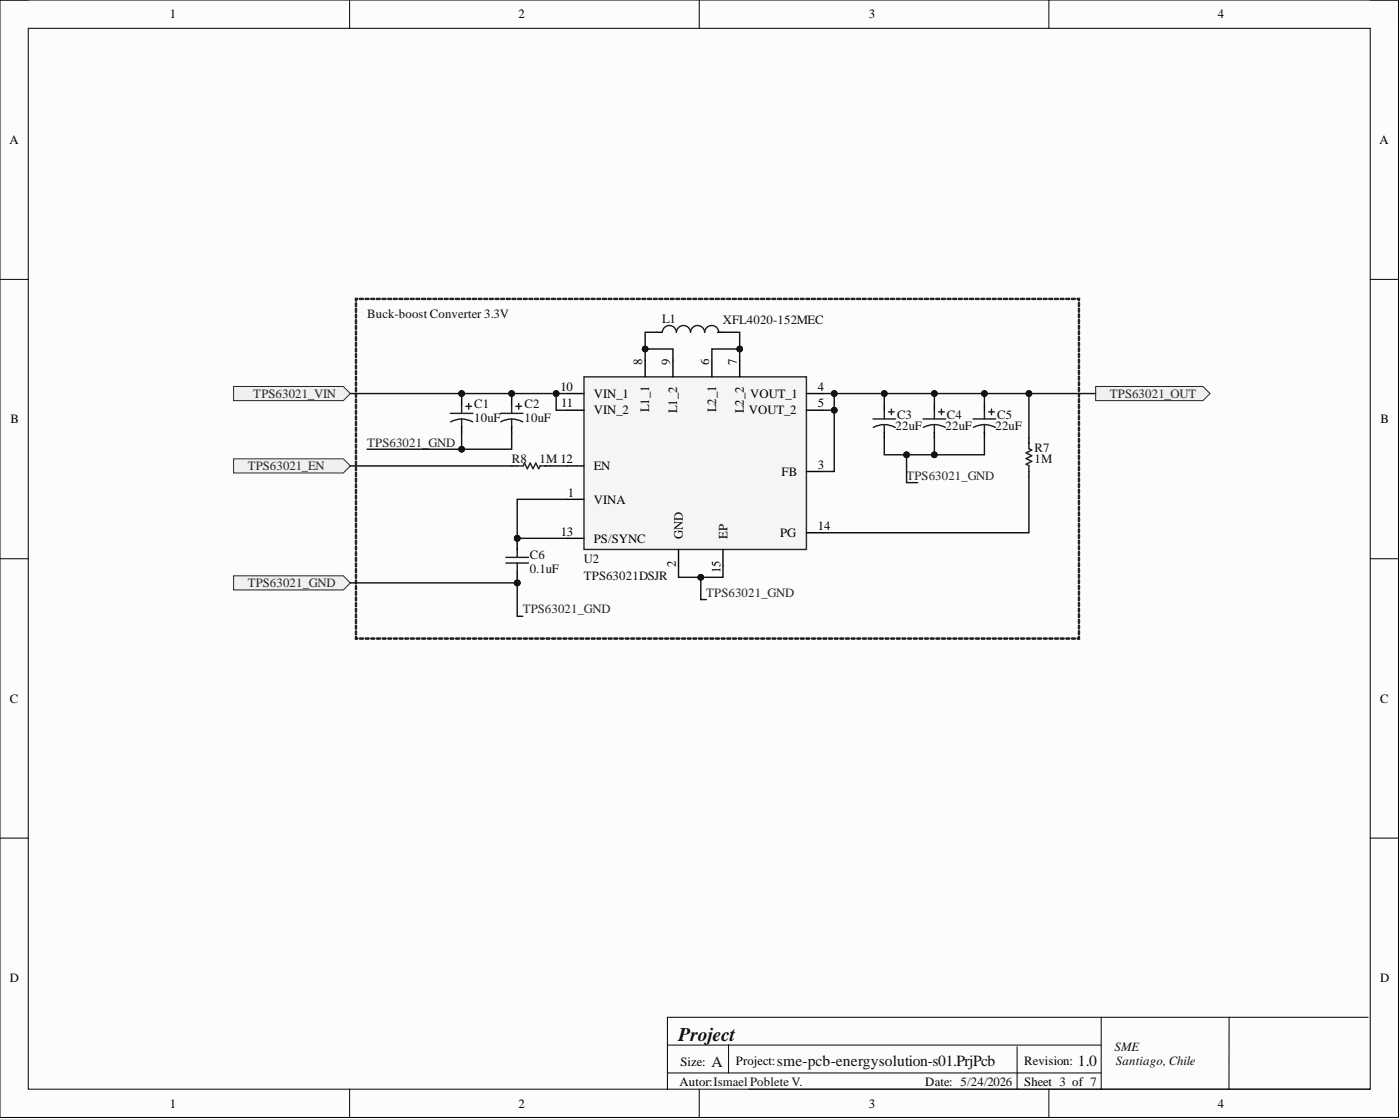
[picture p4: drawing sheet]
<svg xmlns="http://www.w3.org/2000/svg" width="251mm" height="201mm" viewBox="0 0 251 201" stroke-linecap="round" stroke-linejoin="round" font-family="sans-serif">
<path d="M0 0h250.9v200.5h-250.9z" fill-rule="evenodd" fill="#fcfcfc"/>
<path d="M0 0h250.9v200.5h-250.9z" fill="none" stroke="#000" stroke-width=".18"/>
<path d="M5.1 5.1h240.7v190.3h-240.7z" fill-rule="evenodd" fill="#fcfcfc"/>
<g fill="none" stroke="#000" stroke-width=".18">
<path d="M0 0h5.1M5.1 5.1h240.7v190.3h-240.7zM62.7 0v5.1M125.5 0v5.1M188.2 0v5.1M245.8 0h5.1v5.1M0 50.1h5.1M245.8 50.1h5.1M0 100.2h5.1M245.8 100.2h5.1M0 150.3h5.1M245.8 150.3h5.1"/>
<path d="M62.7 195.4v5.1M119.7 187.5h77.9M119.7 192.5h77.9M125.5 195.4v5.1M130.7 187.4v5.1M134.3 195.4h111.5M182.5 187.8v7.6M188.2 195.4v5.1M197.6 182.5v13M220.5 182.5v12.9M245.5 182.5h-125.8v13M250.9 195.4v5.1"/>
</g>
<path d="M104.8 67.6h39.9v31h-39.9z" fill-rule="evenodd" fill="#f5f5f5"/>
<path d="M104.8 67.6h39.9v31h-39.9z" fill="none" stroke="#262626" stroke-width=".25"/>
<g fill="none" stroke="#000" stroke-width=".25">
<path d="M101.8 70.6h3M101.8 73.6h3M115.7 64.6v3M120.7 64.6v3M127.7 64.6v3M132.7 64.6v3M144.7 70.6h3M144.7 73.6h3M101.8 89.6h3M101.8 96.6h3M101.8 83.6h3M121.7 98.6v3"/>
<path d="M129.7 98.6v3M144.7 84.6h3M144.7 95.6h3"/>
</g>
<path d="M41.9 69.3h19.7l1.3 1.3-1.3 1.3h-19.7z" fill-rule="evenodd" fill="#f0f0f0"/>
<path d="M41.9 69.3h19.7l1.3 1.3-1.3 1.3h-19.7z" fill="none" stroke="#262626" stroke-width=".18"/>
<path d="M196.6 69.3h19.2l1.3 1.3-1.3 1.3h-19.2z" fill-rule="evenodd" fill="#f0f0f0"/>
<path d="M196.6 69.3h19.2l1.3 1.3-1.3 1.3h-19.2z" fill="none" stroke="#262626" stroke-width=".18"/>
<path d="M41.9 82.3h19.7l1.3 1.3-1.3 1.2h-19.7z" fill-rule="evenodd" fill="#f0f0f0"/>
<path d="M41.9 82.3h19.7l1.3 1.3-1.3 1.2h-19.7z" fill="none" stroke="#262626" stroke-width=".18"/>
<path d="M41.9 103.3h19.7l1.3 1.3-1.3 1.2h-19.7z" fill-rule="evenodd" fill="#f0f0f0"/>
<path d="M41.9 103.3h19.7l1.3 1.3-1.3 1.2h-19.7z" fill="none" stroke="#262626" stroke-width=".18"/>
<path d="M63.8 114.2l.2 .1-.1 .4-.2-.2zM63.8 113.2l.2 .1v.5l-.1 .1-.2-.1zM63.8 112.2l.2 .1v.5l-.1 .1-.2-.1zM63.8 111.2h.2v.6l-.1 .1-.2-.1zM63.8 110.1l.2 .1v.5l-.1 .2-.2-.2zM63.8 109.1l.2 .1v.5l-.1 .2-.2-.2zM63.8 108.1l.2 .1v.5l-.1 .1-.2-.1zM63.8 107.1l.2 .1v.5l-.1 .1-.2-.1zM63.8 106.1l.2 .1v.5l-.1 .1-.2-.1zM63.8 105.1l.2 .1v.5l-.1 .1-.2-.1zM63.8 104.1h.2v.5l-.1 .2-.2-.2zM63.8 103l.2 .1v.5l-.1 .2-.2-.2zM63.8 102l.2 .1v.5l-.1 .1-.2-.1zM63.8 101l.2 .1v.5l-.1 .1-.2-.1zM63.8 100l.2 .1v.5l-.1 .1-.2-.1zM63.8 99l.2 .1v.5l-.1 .1-.2-.1zM63.8 98l.2 .1v.5l-.1 .1-.2-.1zM63.8 97h.2v.5l-.1 .2-.2-.2zM63.8 95.9l.2 .1v.5l-.1 .2-.2-.2zM63.8 94.9l.2 .1v.5l-.1 .1-.2-.1zM63.8 93.9l.2 .1v.5l-.1 .1-.2-.1zM63.8 92.9l.2 .1v.5l-.1 .1-.2-.1zM63.8 91.9l.2 .1v.5l-.1 .1-.2-.1zM63.8 90.9h.2v.6l-.1 .1-.2-.1zM63.8 89.8l.2 .1v.5l-.1 .2-.2-.2zM63.8 88.8l.2 .1v.5l-.1 .2-.2-.2zM63.8 87.8l.2 .1v.5l-.1 .1-.2-.1zM63.8 86.8l.2 .1v.5l-.1 .1-.2-.1zM63.8 85.8l.2 .1v.5l-.1 .1-.2-.1zM63.8 84.8l.2 .1v.5l-.1 .1-.2-.1zM63.8 83.8h.2v.6l-.1 .1-.2-.1zM63.8 82.7l.2 .1v.5l-.1 .2-.2-.2zM63.8 81.7l.2 .1v.5l-.1 .1-.2-.1zM63.8 80.7l.2 .1v.5l-.1 .1-.2-.1zM63.8 79.7l.2 .1v.5l-.1 .1-.2-.1zM63.8 78.7l.2 .1v.5l-.1 .1-.2-.1zM63.8 77.7l.2 .1v.5l-.1 .1-.2-.1zM63.8 76.7h.2v.5l-.1 .2-.2-.2zM63.8 75.6l.2 .1v.5l-.1 .2-.2-.2zM63.8 74.6l.2 .1v.5l-.1 .1-.2-.1zM63.8 73.6l.2 .1v.5l-.1 .1-.2-.1zM63.8 72.6l.2 .1v.5l-.1 .1-.2-.1zM63.8 71.6l.2 .1v.5l-.1 .1-.2-.1zM63.8 70.6h.2v.6l-.1 .1-.2-.1zM63.8 69.5l.2 .1v.5l-.1 .2-.2-.2zM63.8 68.5l.2 .1v.5l-.1 .2-.2-.2zM63.8 67.5l.2 .1v.5l-.1 .1-.2-.1zM63.8 66.5l.2 .1v.5l-.1 .1-.2-.1zM63.8 65.5l.2 .1v.5l-.1 .1-.2-.1zM63.8 64.5l.2 .1v.5l-.1 .1-.2-.1zM63.8 63.5h.2v.6l-.1 .1-.2-.1zM63.8 62.4l.2 .1v.5l-.1 .2-.2-.2zM63.8 61.4l.2 .1v.5l-.1 .1-.2-.1zM63.8 60.4l.2 .1v.5l-.1 .1-.2-.1zM63.8 59.4l.2 .1v.5l-.1 .1-.2-.1zM63.8 58.4l.2 .1v.5l-.1 .1-.2-.1zM63.8 57.4l.2 .1v.5l-.1 .1-.2-.1zM63.8 56.4h.2v.5l-.1 .2-.2-.2zM63.8 55.3l.2 .1v.5l-.1 .2-.2-.2zM63.8 54.3l.2 .1v.5l-.1 .1-.2-.1zM63.7 53.5l.5 .1-.3 .1 .1-.1-.1 .4-.2-.1zM64.5 53.5h.6l.1 .1-.1 .1h-.5zM65.5 53.5h.6l.1 .1-.1 .1h-.5zM66.5 53.5h.6l.1 .1-.1 .1h-.5zM67.5 53.5h.6l.2 .1-.2 .1h-.5zM68.5 53.5h.6l.2 .1-.2 .1h-.5zM69.6 53.5h.6l.1 .1-.1 .1h-.5zM70.6 53.5h.6l.1 .1-.1 .1h-.5zM71.6 53.5h.6l.1 .1-.1 .1h-.5zM72.6 53.5h.6l.1 .1-.1 .1h-.5zM73.6 53.5h.6l.1 .1-.1 .1h-.5zM74.6 53.5h.6l.2 .1-.2 .1h-.5zM75.6 53.5h.6l.2 .1-.2 .1h-.5zM76.7 53.5h.6l.1 .1-.1 .1h-.5zM77.7 53.5h.6l.1 .1-.1 .1h-.5zM78.7 53.5h.6l.1 .1-.1 .1h-.5zM79.7 53.5h.6l.1 .1-.1 .1h-.5zM80.7 53.5h.6l.1 .1-.1 .1h-.5zM81.7 53.5h.6l.2 .1-.2 .1h-.5zM82.7 53.5h.6l.2 .1-.2 .1h-.5zM83.8 53.5h.6l.1 .1-.1 .1h-.6zM84.8 53.5h.6l.1 .1-.1 .1h-.5zM85.8 53.5h.6l.1 .1-.1 .1h-.5zM86.8 53.5h.6l.1 .1-.1 .1h-.5zM87.8 53.5h.6l.1 .1-.1 .1h-.5zM88.8 53.5h.6l.1 .1-.1 .1h-.5zM89.8 53.5h.6l.2 .1-.2 .1h-.5zM90.9 53.5h.6l.1 .1-.1 .1h-.6zM91.9 53.5h.6l.1 .1-.1 .1h-.5zM92.9 53.5h.6l.1 .1-.1 .1h-.5zM93.9 53.5h.6l.1 .1-.1 .1h-.5zM94.9 53.5h.6l.1 .1-.1 .1h-.5zM95.9 53.5h.6l.1 .1-.1 .1h-.5zM96.9 53.5h.6l.2 .1-.2 .1h-.5zM97.9 53.5h.6l.2 .1-.2 .1h-.5zM99 53.5h.6l.1 .1-.1 .1h-.5zM100 53.5h.6l.1 .1-.1 .1h-.5zM101 53.5h.6l.1 .1-.1 .1h-.5zM102 53.5h.6l.1 .1-.1 .1h-.5zM103 53.5h.6l.1 .1-.1 .1h-.5zM104 53.5h.6l.2 .1-.2 .1h-.5zM105 53.5h.6l.2 .1-.2 .1h-.5zM106.1 53.5h.6l.1 .1-.1 .1h-.6zM107.1 53.5h.6l.1 .1-.1 .1h-.5zM108.1 53.5h.6l.1 .1-.1 .1h-.5zM109.1 53.5h.6l.1 .1-.1 .1h-.5zM110.1 53.5h.6l.1 .1-.1 .1h-.5zM111.1 53.5h.6l.2 .1-.2 .1h-.5zM112.1 53.5h.6l.2 .1-.2 .1h-.5zM113.2 53.5h.6l.1 .1-.1 .1h-.6zM114.2 53.5h.6l.1 .1-.1 .1h-.5zM115.2 53.5h.6l.1 .1-.1 .1h-.5zM116.2 53.5h.6l.1 .1-.1 .1h-.5zM117.2 53.5h.6l.1 .1-.1 .1h-.5zM118.2 53.5h.6l.1 .1-.1 .1h-.5zM119.2 53.5h.6l.2 .1-.2 .1h-.5zM120.3 53.5h.5l.2 .1-.2 .1h-.5zM121.3 53.5h.6l.1 .1-.1 .1h-.5zM122.3 53.5h.6l.1 .1-.1 .1h-.5zM123.3 53.5h.6l.1 .1-.1 .1h-.5zM124.3 53.5h.6l.1 .1-.1 .1h-.5zM125.3 53.5h.6l.1 .1-.1 .1h-.5zM126.3 53.5h.6l.2 .1-.2 .1h-.5zM127.3 53.5h.6l.2 .1-.2 .1h-.5zM128.4 53.5h.6l.1 .1-.1 .1h-.5zM129.4 53.5h.6l.1 .1-.1 .1h-.5zM130.4 53.5h.6l.1 .1-.1 .1h-.5zM131.4 53.5h.6l.1 .1-.1 .1h-.5zM132.4 53.5h.6l.1 .1-.1 .1h-.5zM133.4 53.5h.6l.2 .1-.2 .1h-.5zM134.4 53.5h.6l.2 .1-.2 .1h-.5zM135.5 53.5h.6l.1 .1-.1 .1h-.6zM136.5 53.5h.6l.1 .1-.1 .1h-.5zM137.5 53.5h.6l.1 .1-.1 .1h-.5zM138.5 53.5h.6l.1 .1-.1 .1h-.5zM139.5 53.5h.6l.1 .1-.1 .1h-.5zM140.5 53.5h.6l.2 .1-.2 .1h-.5zM141.5 53.5h.6l.2 .1-.2 .1h-.5zM142.6 53.5h.6l.1 .1-.1 .1h-.6zM143.6 53.5h.6l.1 .1-.1 .1h-.5zM144.6 53.5h.6l.1 .1-.1 .1h-.5zM145.6 53.5h.6l.1 .1-.1 .1h-.5zM146.6 53.5h.6l.1 .1-.1 .1h-.5zM147.6 53.5h.6l.1 .1-.1 .1h-.5zM148.6 53.5h.6l.2 .1-.2 .1h-.5zM149.7 53.5h.5l.2 .1-.2 .1h-.5zM150.7 53.5h.6l.1 .1-.1 .1h-.5zM151.7 53.5h.6l.1 .1-.1 .1h-.5zM152.7 53.5h.6l.1 .1-.1 .1h-.5zM153.7 53.5h.6l.1 .1-.1 .1h-.5zM154.7 53.5h.6l.1 .1-.1 .1h-.5zM155.7 53.5h.6l.2 .1-.2 .1h-.5zM156.7 53.5h.6l.2 .1-.2 .1h-.5zM157.8 53.5h.6l.1 .1-.1 .1h-.5zM158.8 53.5h.6l.1 .1-.1 .1h-.5zM159.8 53.5h.6l.1 .1-.1 .1h-.5zM160.8 53.5h.6l.1 .1-.1 .1h-.5zM161.8 53.5h.6l.1 .1-.1 .1h-.5zM162.8 53.5h.6l.2 .1-.2 .1h-.5zM163.8 53.5h.6l.2 .1-.2 .1h-.5zM164.9 53.5h.6l.1 .1-.1 .1h-.6zM165.9 53.5h.6l.1 .1-.1 .1h-.5zM166.9 53.5h.6l.1 .1-.1 .1h-.5zM167.9 53.5h.6l.1 .1-.1 .1h-.5zM168.9 53.5h.6l.1 .1-.1 .1h-.5zM169.9 53.5h.6l.2 .1-.2 .1h-.5zM170.9 53.5h.6l.2 .1-.2 .1h-.5zM172 53.5h.6l.1 .1-.1 .1h-.6zM173 53.5h.6l.1 .1-.1 .1h-.5zM174 53.5h.6l.1 .1-.1 .1h-.5zM175 53.5h.6l.1 .1-.1 .1h-.5zM176 53.5h.6l.1 .1-.1 .1h-.5zM177 53.5h.6l.1 .1-.1 .1h-.5zM178 53.5h.6l.2 .1-.2 .1h-.5zM179 53.5h.6l.2 .1-.2 .1h-.5zM180.1 53.5h.6l.1 .1-.1 .1h-.5zM181.1 53.5h.6l.1 .1-.1 .1h-.5zM182.1 53.5h.6l.1 .1-.1 .1h-.5zM183.1 53.5h.6l.1 .1-.1 .1h-.5zM184.1 53.5h.6l.1 .1-.1 .1h-.5zM185.1 53.5h.6l.2 .1-.2 .1h-.5zM186.1 53.5h.6l.2 .1-.2 .1h-.5zM187.2 53.5h.6l.1 .1-.1 .1h-.5zM188.2 53.5h.6l.1 .1-.1 .1h-.5zM189.2 53.5h.6l.1 .1-.1 .1h-.5zM190.2 53.5h.6l.1 .1-.1 .1h-.5zM191.2 53.5h.6l.1 .1-.1 .1h-.5zM192.2 53.5h.6l.2 .1-.2 .1h-.5zM193.2 53.5h.5v.5h-.2l-.1-.4 .2 .1h-.4zM193.5 54.3l.2 .1v.5l-.1 .1-.2-.1zM193.5 55.3l.2 .1v.5l-.1 .1-.2-.1zM193.5 56.3l.2 .1v.5l-.1 .1-.2-.1zM193.5 57.3l.2 .1v.5l-.1 .2-.2-.2zM193.5 58.4h.2v.5l-.1 .2-.2-.2zM193.5 59.4l.2 .1v.5l-.1 .1-.2-.1zM193.5 60.4l.2 .1v.5l-.1 .1-.2-.1zM193.5 61.4l.2 .1v.5l-.1 .1-.2-.1zM193.5 62.4l.2 .1v.5l-.1 .1-.2-.1zM193.5 63.4l.2 .1v.5l-.1 .1-.2-.1zM193.5 64.4l.2 .1v.5l-.1 .2-.2-.2zM193.5 65.5h.2v.6l-.1 .1-.2-.1zM193.5 66.5l.2 .1v.5l-.1 .1-.2-.1zM193.5 67.5l.2 .1v.5l-.1 .1-.2-.1zM193.5 68.5l.2 .1v.5l-.1 .1-.2-.1zM193.5 69.5l.2 .1v.5l-.1 .1-.2-.1zM193.5 70.5l.2 .1v.5l-.1 .2-.2-.2zM193.5 71.5l.2 .1v.5l-.1 .2-.2-.2zM193.5 72.6h.2v.6l-.1 .1-.2-.1zM193.5 73.6l.2 .1v.5l-.1 .1-.2-.1zM193.5 74.6l.2 .1v.5l-.1 .1-.2-.1zM193.5 75.6l.2 .1v.5l-.1 .1-.2-.1zM193.5 76.6l.2 .1v.5l-.1 .1-.2-.1zM193.5 77.6l.2 .1v.5l-.1 .2-.2-.2zM193.5 78.6l.2 .1v.5l-.1 .2-.2-.2zM193.5 79.7l.2 .1v.5l-.1 .1-.2-.1zM193.5 80.7l.2 .1v.5l-.1 .1-.2-.1zM193.5 81.7l.2 .1v.5l-.1 .1-.2-.1zM193.5 82.7l.2 .1v.5l-.1 .1-.2-.1zM193.5 83.7l.2 .1v.5l-.1 .1-.2-.1zM193.5 84.7l.2 .1v.5l-.1 .2-.2-.2zM193.5 85.8h.2v.5l-.1 .2-.2-.2zM193.5 86.8l.2 .1v.5l-.1 .1-.2-.1zM193.5 87.8l.2 .1v.5l-.1 .1-.2-.1zM193.5 88.8l.2 .1v.5l-.1 .1-.2-.1zM193.5 89.8l.2 .1v.5l-.1 .1-.2-.1zM193.5 90.8l.2 .1v.5l-.1 .2-.2-.2zM193.5 91.8l.2 .1v.5l-.1 .2-.2-.2zM193.5 92.9h.2v.6l-.1 .1-.2-.1zM193.5 93.9l.2 .1v.5l-.1 .1-.2-.1zM193.5 94.9l.2 .1v.5l-.1 .1-.2-.1zM193.5 95.9l.2 .1v.5l-.1 .1-.2-.1zM193.5 96.9l.2 .1v.5l-.1 .1-.2-.1zM193.5 97.9l.2 .1v.5l-.1 .2-.2-.2zM193.5 98.9l.2 .1v.5l-.1 .2-.2-.2zM193.5 100l.2 .1v.5l-.1 .1-.2-.1zM193.5 101l.2 .1v.5l-.1 .1-.2-.1zM193.5 102l.2 .1v.5l-.1 .1-.2-.1zM193.5 103l.2 .1v.5l-.1 .1-.2-.1zM193.5 104l.2 .1v.5l-.1 .1-.2-.1zM193.5 105l.2 .1v.5l-.1 .2-.2-.2zM193.5 106.1h.2v.5l-.1 .2-.2-.2zM193.5 107.1l.2 .1v.5l-.1 .1-.2-.1zM193.5 108.1l.2 .1v.5l-.1 .1-.2-.1zM193.5 109.1l.2 .1v.5l-.1 .1-.2-.1zM193.5 110.1l.2 .1v.5l-.1 .1-.2-.1zM193.5 111.1l.2 .1v.5l-.1 .1-.2-.1zM193.5 112.1l.2 .1v.5l-.1 .2-.2-.2zM193.5 113.2h.2v.6l-.1 .1-.2-.1zM193.5 114.2h.2v.5h-.3l-.2-.2 .4-.1-.2 .1zM192.3 114.5l.5-.1 .2 .1-.2 .2h-.5zM191.2 114.5l.6-.1 .2 .1-.2 .2h-.5zM190.2 114.5l.6-.1 .1 .1-.1 .2h-.5zM189.2 114.5l.6-.1 .1 .1-.1 .2h-.5zM188.2 114.5l.6-.1 .1 .1-.1 .2h-.5zM187.2 114.5l.6-.1 .1 .1-.1 .2h-.5zM186.2 114.5l.6-.1 .1 .1-.1 .2h-.5zM185.2 114.5l.6-.1 .1 .1-.1 .2h-.6zM184.1 114.5l.6-.1 .2 .1-.2 .2h-.5zM183.1 114.5l.6-.1 .2 .1-.2 .2h-.5zM182.1 114.5l.6-.1 .1 .1-.1 .2h-.5zM181.1 114.5l.6-.1 .1 .1-.1 .2h-.5zM180.1 114.5l.6-.1 .1 .1-.1 .2h-.5zM179.1 114.5l.6-.1 .1 .1-.1 .2h-.5zM178.1 114.5l.6-.1 .1 .1-.1 .2h-.6zM177 114.5l.6-.1 .2 .1-.2 .2h-.5zM176 114.5l.6-.1 .2 .1-.2 .2h-.5zM175 114.5l.6-.1 .1 .1-.1 .2h-.5zM174 114.5l.6-.1 .1 .1-.1 .2h-.5zM173 114.5l.6-.1 .1 .1-.1 .2h-.5zM172 114.5l.6-.1 .1 .1-.1 .2h-.5zM171 114.5l.6-.1 .1 .1-.1 .2h-.5zM170 114.5l.5-.1 .2 .1-.2 .2h-.5zM168.9 114.5l.6-.1 .2 .1-.2 .2h-.5zM167.9 114.5l.6-.1 .1 .1-.1 .2h-.5zM166.9 114.5l.6-.1 .1 .1-.1 .2h-.5zM165.9 114.5l.6-.1 .1 .1-.1 .2h-.5zM164.9 114.5l.6-.1 .1 .1-.1 .2h-.5zM163.9 114.5l.6-.1 .1 .1-.1 .2h-.5zM162.9 114.5l.5-.1 .2 .1-.2 .2h-.5zM161.8 114.5l.6-.1 .2 .1-.2 .2h-.5zM160.8 114.5l.6-.1 .1 .1-.1 .2h-.5zM159.8 114.5l.6-.1 .1 .1-.1 .2h-.5zM158.8 114.5l.6-.1 .1 .1-.1 .2h-.5zM157.8 114.5l.6-.1 .1 .1-.1 .2h-.5zM156.8 114.5l.6-.1 .1 .1-.1 .2h-.5zM155.8 114.5l.6-.1 .1 .1-.1 .2h-.6zM154.7 114.5l.6-.1 .2 .1-.2 .2h-.5zM153.7 114.5l.6-.1 .2 .1-.2 .2h-.5zM152.7 114.5l.6-.1 .1 .1-.1 .2h-.5zM151.7 114.5l.6-.1 .1 .1-.1 .2h-.5zM150.7 114.5l.6-.1 .1 .1-.1 .2h-.5zM149.7 114.5l.6-.1 .1 .1-.1 .2h-.5zM148.7 114.5l.6-.1 .1 .1-.1 .2h-.6zM147.6 114.5l.6-.1 .2 .1-.2 .2h-.5zM146.6 114.5l.6-.1 .2 .1-.2 .2h-.5zM145.6 114.5l.6-.1 .1 .1-.1 .2h-.5zM144.6 114.5l.6-.1 .1 .1-.1 .2h-.5zM143.6 114.5l.6-.1 .1 .1-.1 .2h-.5zM142.6 114.5l.6-.1 .1 .1-.1 .2h-.5zM141.6 114.5l.6-.1 .1 .1-.1 .2h-.5zM140.6 114.5l.5-.1 .2 .1-.2 .2h-.5zM139.5 114.5l.6-.1 .2 .1-.2 .2h-.5zM138.5 114.5l.6-.1 .1 .1-.1 .2h-.5zM137.5 114.5l.6-.1 .1 .1-.1 .2h-.5zM136.5 114.5l.6-.1 .1 .1-.1 .2h-.5zM135.5 114.5l.6-.1 .1 .1-.1 .2h-.5zM134.5 114.5l.6-.1 .1 .1-.1 .2h-.5zM133.5 114.5l.5-.1 .2 .1-.2 .2h-.5zM132.4 114.5l.6-.1 .2 .1-.2 .2h-.5zM131.4 114.5l.6-.1 .1 .1-.1 .2h-.5zM130.4 114.5l.6-.1 .1 .1-.1 .2h-.5zM129.4 114.5l.6-.1 .1 .1-.1 .2h-.5zM128.4 114.5l.6-.1 .1 .1-.1 .2h-.5zM127.4 114.5l.6-.1 .1 .1-.1 .2h-.5zM126.4 114.5l.6-.1 .1 .1-.1 .2h-.6zM125.3 114.5l.6-.1 .2 .1-.2 .2h-.5zM124.3 114.5l.6-.1 .2 .1-.2 .2h-.5zM123.3 114.5l.6-.1 .1 .1-.1 .2h-.5zM122.3 114.5l.6-.1 .1 .1-.1 .2h-.5zM121.3 114.5l.6-.1 .1 .1-.1 .2h-.5zM120.3 114.5l.6-.1 .1 .1-.1 .2h-.5zM119.3 114.5l.6-.1 .1 .1-.1 .2h-.6zM118.2 114.5l.6-.1 .2 .1-.2 .2h-.5zM117.2 114.5l.6-.1 .2 .1-.2 .2h-.5zM116.2 114.5l.6-.1 .1 .1-.1 .2h-.5zM115.2 114.5l.6-.1 .1 .1-.1 .2h-.5zM114.2 114.5l.6-.1 .1 .1-.1 .2h-.5zM113.2 114.5l.6-.1 .1 .1-.1 .2h-.5zM112.2 114.5l.6-.1 .1 .1-.1 .2h-.5zM111.2 114.5l.5-.1 .2 .1-.2 .2h-.5zM110.1 114.5l.6-.1 .2 .1-.2 .2h-.5zM109.1 114.5l.6-.1 .1 .1-.1 .2h-.5zM108.1 114.5l.6-.1 .1 .1-.1 .2h-.5zM107.1 114.5l.6-.1 .1 .1-.1 .2h-.5zM106.1 114.5l.6-.1 .1 .1-.1 .2h-.5zM105.1 114.5l.6-.1 .1 .1-.1 .2h-.5zM104.1 114.5l.6-.1 .1 .1-.1 .2h-.6zM103 114.5l.6-.1 .2 .1-.2 .2h-.5zM102 114.5l.6-.1 .1 .1-.1 .2h-.5zM101 114.5l.6-.1 .1 .1-.1 .2h-.5zM100 114.5l.6-.1 .1 .1-.1 .2h-.5zM99 114.5l.6-.1 .1 .1-.1 .2h-.5zM98 114.5l.6-.1 .1 .1-.1 .2h-.5zM97 114.5l.6-.1 .1 .1-.1 .2h-.6zM95.9 114.5l.6-.1 .2 .1-.2 .2h-.5zM94.9 114.5l.6-.1 .2 .1-.2 .2h-.5zM93.9 114.5l.6-.1 .1 .1-.1 .2h-.5zM92.9 114.5l.6-.1 .1 .1-.1 .2h-.5zM91.9 114.5l.6-.1 .1 .1-.1 .2h-.5zM90.9 114.5l.6-.1 .1 .1-.1 .2h-.5zM89.9 114.5l.6-.1 .1 .1-.1 .2h-.5zM88.8 114.5l.6-.1 .2 .1-.2 .2h-.5zM87.8 114.5l.6-.1 .2 .1-.2 .2h-.5zM86.8 114.5l.6-.1 .1 .1-.1 .2h-.5zM85.8 114.5l.6-.1 .1 .1-.1 .2h-.5zM84.8 114.5l.6-.1 .1 .1-.1 .2h-.5zM83.8 114.5l.6-.1 .1 .1-.1 .2h-.5zM82.8 114.5l.6-.1 .1 .1-.1 .2h-.5zM81.8 114.5l.5-.1 .2 .1-.2 .2h-.5zM80.7 114.5l.6-.1 .2 .1-.2 .2h-.5zM79.7 114.5l.6-.1 .1 .1-.1 .2h-.5zM78.7 114.5l.6-.1 .1 .1-.1 .2h-.5zM77.7 114.5l.6-.1 .1 .1-.1 .2h-.5zM76.7 114.5l.6-.1 .1 .1-.1 .2h-.5zM75.7 114.5l.6-.1 .1 .1-.1 .2h-.5zM74.7 114.5l.6-.1 .1 .1-.1 .2h-.6zM73.6 114.5l.6-.1 .2 .1-.2 .2h-.5zM72.6 114.5l.6-.1 .2 .1-.2 .2h-.5zM71.6 114.5l.6-.1 .1 .1-.1 .2h-.5zM70.6 114.5l.6-.1 .1 .1-.1 .2h-.5zM69.6 114.5l.6-.1 .1 .1-.1 .2h-.5zM68.6 114.5l.6-.1 .1 .1-.1 .2h-.5zM67.6 114.5l.6-.1 .1 .1-.1 .2h-.6zM66.5 114.5l.6-.1 .2 .1-.2 .2h-.5zM65.5 114.5l.6-.1 .2 .1-.2 .2h-.5zM64.5 114.5l.6-.1 .1 .1-.1 .2h-.5zM63.8 114.5l.3-.1 .1 .1-.3 .2z" fill="#1c1c1c" stroke="#1c1c1c" stroke-width=".18"/>
<g fill="none" stroke="#1c1c1c" stroke-width=".25">
<path d="M118.8 59.6a1.27 1.27 0 0 1 1.3-1.2 1.27 1.27 0 0 1 1.3 1.2 1.27 1.27 0 0 1 1.2-1.2 1.27 1.27 0 0 1 1.3 1.2 1.27 1.27 0 0 1 1.3-1.2 1.27 1.27 0 0 1 1.2 1.2 1.27 1.27 0 0 1 1.3-1.2 1.27 1.27 0 0 1 1.3 1.2M80.8 74.2h4.1M82.8 75.2l1.2 .2 .8 .3M82.8 75.2l-.8 .1-1.1 .4M82.8 72.6v1.6M82.8 75.2v1.5M83.6 72.9h1M84.1 72.4v1M89.8 74.2h4M91.8 75.2l.8 .1 1.2 .4M91.8 75.2l-1.2 .2-.8 .3M91.8 72.6v1.6"/>
<path d="M91.8 75.2v1.5M92.6 72.9h1M93.1 72.4v1M156.6 75.2h4.1M158.7 76.2l1.2 .2 .7 .3M158.7 76.2l-.9 .1-1.1 .4M158.7 73.6v1.6M158.7 76.2v1.5M159.4 73.9h1M159.9 73.4v1M165.6 75.2h4.1M167.6 76.2l1.2 .2 .8 .3"/>
<path d="M167.6 76.2l-.8 .1-1.1 .4M167.6 73.6v1.6M167.6 76.2v1.5M168.4 73.9h1M168.9 73.4v1M174.6 75.2h4M176.6 76.2l.8 .1 1.2 .4M176.6 76.2l-.8 .1-1.1 .4M176.6 73.6v1.6M176.6 76.2v1.5M177.4 73.9h1M177.9 73.4v1"/>
<path d="M184.6 79.5v1l.5 .2-1 .5 1 .6-1 .5 1 .5-1 .5 .5 .2v1M90.8 100h4M92.8 98.5v1.5M92.8 83.6h1.1l.2-.5 .5 1 .5-1 .5 1 .5-1 .5 1 .3-.5h1M90.8 101h4M92.8 101v1.5"/>
</g>
<g fill="none" stroke="#000" stroke-width=".25">
<path d="M117.7 59.6h1M128.7 59.6h1M82.8 71.6v1M82.8 76.6v1M91.8 71.6v1M91.8 76.6v1M158.7 72.6v1M158.7 77.6v1M167.6 72.6v1M167.6 77.6v1M176.6 72.6v1M176.6 77.6v1"/>
<path d="M184.6 78.6v1M91.8 83.6h1M92.8 97.6v1M97.8 83.6h1M184.6 84.6v1M92.8 102.6v1"/>
</g>
<path d="M115.7 62.6h5v2" fill="none" stroke="#0e0e0e" stroke-width=".25"/>
<circle cx="115.7" cy="62.6" r=".51" fill="#0e0e0e"/>
<circle cx="115.7" cy="62.6" r=".51" fill="none" stroke="#0e0e0e" stroke-width=".18"/>
<path d="M147.7 70.6h2v3h-2" fill="none" stroke="#0e0e0e" stroke-width=".25"/>
<circle cx="149.7" cy="70.6" r=".51" fill="#0e0e0e"/>
<circle cx="149.7" cy="70.6" r=".51" fill="none" stroke="#0e0e0e" stroke-width=".18"/>
<circle cx="149.7" cy="73.6" r=".51" fill="#0e0e0e"/>
<circle cx="149.7" cy="73.6" r=".51" fill="none" stroke="#0e0e0e" stroke-width=".18"/>
<path d="M101.8 70.6h-2v3h2" fill="none" stroke="#0e0e0e" stroke-width=".25"/>
<circle cx="99.8" cy="70.6" r=".51" fill="#0e0e0e"/>
<circle cx="99.8" cy="70.6" r=".51" fill="none" stroke="#0e0e0e" stroke-width=".18"/>
<path d="M132.7 62.6h-5v2" fill="none" stroke="#0e0e0e" stroke-width=".25"/>
<circle cx="132.7" cy="62.6" r=".51" fill="#0e0e0e"/>
<circle cx="132.7" cy="62.6" r=".51" fill="none" stroke="#0e0e0e" stroke-width=".18"/>
<path d="M92.8 103.6v1" fill="none" stroke="#0e0e0e" stroke-width=".25"/>
<circle cx="92.8" cy="104.6" r=".51" fill="#0e0e0e"/>
<circle cx="92.8" cy="104.6" r=".51" fill="none" stroke="#0e0e0e" stroke-width=".18"/>
<path d="M121.7 101.6v2h8v-2" fill="none" stroke="#0e0e0e" stroke-width=".25"/>
<circle cx="125.7" cy="103.6" r=".51" fill="#0e0e0e"/>
<circle cx="125.7" cy="103.6" r=".51" fill="none" stroke="#0e0e0e" stroke-width=".18"/>
<path d="M62.9 104.6h29.9" fill="none" stroke="#0e0e0e" stroke-width=".25"/>
<circle cx="92.8" cy="104.6" r=".51" fill="#0e0e0e"/>
<circle cx="92.8" cy="104.6" r=".51" fill="none" stroke="#0e0e0e" stroke-width=".18"/>
<path d="M92.8 104.6v6h1" fill="none" stroke="#0e0e0e" stroke-width=".25"/>
<circle cx="92.8" cy="104.6" r=".51" fill="#0e0e0e"/>
<circle cx="92.8" cy="104.6" r=".51" fill="none" stroke="#0e0e0e" stroke-width=".18"/>
<path d="M125.7 103.6v4h1" fill="none" stroke="#0e0e0e" stroke-width=".25"/>
<circle cx="125.7" cy="103.6" r=".51" fill="#0e0e0e"/>
<circle cx="125.7" cy="103.6" r=".51" fill="none" stroke="#0e0e0e" stroke-width=".18"/>
<path d="M62.9 70.6h36.9" fill="none" stroke="#0e0e0e" stroke-width=".25"/>
<circle cx="82.8" cy="70.6" r=".51" fill="#0e0e0e"/>
<circle cx="82.8" cy="70.6" r=".51" fill="none" stroke="#0e0e0e" stroke-width=".18"/>
<circle cx="91.8" cy="70.6" r=".51" fill="#0e0e0e"/>
<circle cx="91.8" cy="70.6" r=".51" fill="none" stroke="#0e0e0e" stroke-width=".18"/>
<circle cx="99.8" cy="70.6" r=".51" fill="#0e0e0e"/>
<circle cx="99.8" cy="70.6" r=".51" fill="none" stroke="#0e0e0e" stroke-width=".18"/>
<path d="M184.6 70.6v8" fill="none" stroke="#0e0e0e" stroke-width=".25"/>
<circle cx="184.6" cy="70.6" r=".51" fill="#0e0e0e"/>
<circle cx="184.6" cy="70.6" r=".51" fill="none" stroke="#0e0e0e" stroke-width=".18"/>
<path d="M149.7 70.6h46.9" fill="none" stroke="#0e0e0e" stroke-width=".25"/>
<circle cx="149.7" cy="70.6" r=".51" fill="#0e0e0e"/>
<circle cx="149.7" cy="70.6" r=".51" fill="none" stroke="#0e0e0e" stroke-width=".18"/>
<circle cx="158.7" cy="70.6" r=".51" fill="#0e0e0e"/>
<circle cx="158.7" cy="70.6" r=".51" fill="none" stroke="#0e0e0e" stroke-width=".18"/>
<circle cx="167.6" cy="70.6" r=".51" fill="#0e0e0e"/>
<circle cx="167.6" cy="70.6" r=".51" fill="none" stroke="#0e0e0e" stroke-width=".18"/>
<circle cx="176.6" cy="70.6" r=".51" fill="#0e0e0e"/>
<circle cx="176.6" cy="70.6" r=".51" fill="none" stroke="#0e0e0e" stroke-width=".18"/>
<circle cx="184.6" cy="70.6" r=".51" fill="#0e0e0e"/>
<circle cx="184.6" cy="70.6" r=".51" fill="none" stroke="#0e0e0e" stroke-width=".18"/>
<path d="M129.7 59.6h3v5M184.6 85.6v10h-36.9" fill="none" stroke="#0e0e0e" stroke-width=".25"/>
<circle cx="132.7" cy="62.6" r=".51" fill="#0e0e0e"/>
<circle cx="132.7" cy="62.6" r=".51" fill="none" stroke="#0e0e0e" stroke-width=".18"/>
<path d="M117.7 59.6h-2v5" fill="none" stroke="#0e0e0e" stroke-width=".25"/>
<circle cx="115.7" cy="62.6" r=".51" fill="#0e0e0e"/>
<circle cx="115.7" cy="62.6" r=".51" fill="none" stroke="#0e0e0e" stroke-width=".18"/>
<path d="M92.8 96.6v1M98.8 83.6h3" fill="none" stroke="#0e0e0e" stroke-width=".25"/>
<circle cx="92.8" cy="96.6" r=".51" fill="#0e0e0e"/>
<circle cx="92.8" cy="96.6" r=".51" fill="none" stroke="#0e0e0e" stroke-width=".18"/>
<path d="M92.8 96.6h9" fill="none" stroke="#0e0e0e" stroke-width=".25"/>
<circle cx="92.8" cy="96.6" r=".51" fill="#0e0e0e"/>
<circle cx="92.8" cy="96.6" r=".51" fill="none" stroke="#0e0e0e" stroke-width=".18"/>
<path d="M101.8 89.6h-9v7" fill="none" stroke="#0e0e0e" stroke-width=".25"/>
<circle cx="92.8" cy="96.6" r=".51" fill="#0e0e0e"/>
<circle cx="92.8" cy="96.6" r=".51" fill="none" stroke="#0e0e0e" stroke-width=".18"/>
<path d="M158.7 78.6v3h3.9v5h2M62.9 83.6h28.9" fill="none" stroke="#0e0e0e" stroke-width=".25"/>
<circle cx="162.6" cy="81.6" r=".51" fill="#0e0e0e"/>
<circle cx="162.6" cy="81.6" r=".51" fill="none" stroke="#0e0e0e" stroke-width=".18"/>
<path d="M167.6 78.6v3h-5" fill="none" stroke="#0e0e0e" stroke-width=".25"/>
<circle cx="162.6" cy="81.6" r=".51" fill="#0e0e0e"/>
<circle cx="162.6" cy="81.6" r=".51" fill="none" stroke="#0e0e0e" stroke-width=".18"/>
<circle cx="167.6" cy="81.6" r=".51" fill="#0e0e0e"/>
<circle cx="167.6" cy="81.6" r=".51" fill="none" stroke="#0e0e0e" stroke-width=".18"/>
<path d="M176.6 78.6v3h-9" fill="none" stroke="#0e0e0e" stroke-width=".25"/>
<circle cx="167.6" cy="81.6" r=".51" fill="#0e0e0e"/>
<circle cx="167.6" cy="81.6" r=".51" fill="none" stroke="#0e0e0e" stroke-width=".18"/>
<path d="M167.6 70.6v2" fill="none" stroke="#0e0e0e" stroke-width=".25"/>
<circle cx="167.6" cy="70.6" r=".51" fill="#0e0e0e"/>
<circle cx="167.6" cy="70.6" r=".51" fill="none" stroke="#0e0e0e" stroke-width=".18"/>
<path d="M176.6 70.6v2" fill="none" stroke="#0e0e0e" stroke-width=".25"/>
<circle cx="176.6" cy="70.6" r=".51" fill="#0e0e0e"/>
<circle cx="176.6" cy="70.6" r=".51" fill="none" stroke="#0e0e0e" stroke-width=".18"/>
<path d="M158.7 70.6v2" fill="none" stroke="#0e0e0e" stroke-width=".25"/>
<circle cx="158.7" cy="70.6" r=".51" fill="#0e0e0e"/>
<circle cx="158.7" cy="70.6" r=".51" fill="none" stroke="#0e0e0e" stroke-width=".18"/>
<path d="M82.8 70.6v1" fill="none" stroke="#0e0e0e" stroke-width=".25"/>
<circle cx="82.8" cy="70.6" r=".51" fill="#0e0e0e"/>
<circle cx="82.8" cy="70.6" r=".51" fill="none" stroke="#0e0e0e" stroke-width=".18"/>
<path d="M91.8 70.6v1" fill="none" stroke="#0e0e0e" stroke-width=".25"/>
<circle cx="91.8" cy="70.6" r=".51" fill="#0e0e0e"/>
<circle cx="91.8" cy="70.6" r=".51" fill="none" stroke="#0e0e0e" stroke-width=".18"/>
<path d="M82.8 77.6v3" fill="none" stroke="#0e0e0e" stroke-width=".25"/>
<circle cx="82.8" cy="80.6" r=".51" fill="#0e0e0e"/>
<circle cx="82.8" cy="80.6" r=".51" fill="none" stroke="#0e0e0e" stroke-width=".18"/>
<path d="M91.8 77.6v3h-25.9" fill="none" stroke="#0e0e0e" stroke-width=".25"/>
<circle cx="82.8" cy="80.6" r=".51" fill="#0e0e0e"/>
<circle cx="82.8" cy="80.6" r=".51" fill="none" stroke="#0e0e0e" stroke-width=".18"/>
<path d="M149.7 73.6v11h-2" fill="none" stroke="#0e0e0e" stroke-width=".25"/>
<circle cx="149.7" cy="73.6" r=".51" fill="#0e0e0e"/>
<circle cx="149.7" cy="73.6" r=".51" fill="none" stroke="#0e0e0e" stroke-width=".18"/>
<text font-size="3.5" fill="#0e0e0e" x="121.7" y="186.8">Project</text>
<g font-size="2.8" fill="#0e0e0e">
<text x="127.6" y="191.3">A</text>
<text x="139.4" y="191.2">sme-pcb-energysolution-s01.PrjPcb</text>
<text x="193.4" y="191.2">1.0</text>
</g>
<g font-size="2.3">
<text x="30.5" y="3.3">1</text>
<text x="93" y="3.3">2</text>
<text x="155.9" y="3.3">3</text>
<text x="218.5" y="3.3">4</text>
<text x="1.7" y="25.8">A</text>
<text x="247.5" y="25.8">A</text>
<text x="115.2" y="65.6" transform="rotate(-90 115.2 65.6)">8</text>
<text x="120.2" y="65.6" transform="rotate(-90 120.2 65.6)">9</text>
<text x="127.2" y="65.6" transform="rotate(-90 127.2 65.6)">6</text>
<text x="132.2" y="65.6" transform="rotate(-90 132.2 65.6)">7</text>
<text x="100.5" y="70.1">10</text>
<text x="106.5" y="71.4">VIN_1</text>
<text x="134.6" y="71.4">VOUT_1</text>
<text x="146.7" y="70.1">4</text>
<text x="1.9" y="76">B</text>
<text x="100.7" y="73.1">11</text>
<text x="106.5" y="74.3">VIN_2</text>
<text x="116.5" y="73.9" transform="rotate(-90 116.5 73.9)">L1_1</text>
<text x="121.5" y="74.1" transform="rotate(-90 121.5 74.1)">L1_2</text>
<text x="128.5" y="73.9" transform="rotate(-90 128.5 73.9)">L2_1</text>
<text x="133.5" y="74.1" transform="rotate(-90 133.5 74.1)">L2_2</text>
<text x="134.3" y="74.3">VOUT_2</text>
<text x="146.7" y="73.1">5</text>
<text x="247.7" y="76">B</text>
<text x="101.9" y="89.1">1</text>
<text x="106.5" y="84.3">EN</text>
<text x="140.2" y="85.3">FB</text>
<text x="146.7" y="84.1">3</text>
<text x="106.5" y="90.3">VINA</text>
<text x="146.7" y="95.1">14</text>
<text x="100.6" y="96.1">13</text>
<text x="106.5" y="97.4">PS/SYNC</text>
<text x="121.2" y="101.7" transform="rotate(-90 121.2 101.7)">2</text>
<text x="122.5" y="96.8" transform="rotate(-90 122.5 96.8)">GND</text>
<text x="130.5" y="96.8" transform="rotate(-90 130.5 96.8)">EP</text>
<text x="140" y="96.3">PG</text>
<text x="129.3" y="102.8" transform="rotate(-90 129.3 102.8)">15</text>
<text x="1.8" y="126">C</text>
<text x="247.6" y="126">C</text>
<text x="1.8" y="176.2">D</text>
<text x="247.6" y="176.2">D</text>
<text x="122.1" y="191.2">Size:</text>
<text x="132" y="191.1">Project:</text>
<text x="183.7" y="191.1">Revision:</text>
<text x="121.9" y="194.9">Autor:Ismael Poblete V.</text>
<text x="166" y="194.9">Date: 5/24/2026</text>
<text x="183.7" y="194.9">Sheet 3 of 7</text>
<text x="30.5" y="198.7">1</text>
<text x="93" y="198.7">2</text>
<text x="155.9" y="198.7">3</text>
<text x="218.5" y="198.7">4</text>
</g>
<g font-size="2.3" fill="#0e0e0e">
<text x="65.9" y="57.1">Buck-boost Converter 3.3V</text>
<text x="118.8" y="57.9">L1</text>
<text x="129.7" y="58.1">XFL4020-152MEC</text>
<text x="85.1" y="75.7">10uF</text>
<text x="85.1" y="73.2">C1</text>
<text x="94.1" y="75.7">10uF</text>
<text x="94.1" y="73.2">C2</text>
<text x="160.7" y="77.1">22uF</text>
<text x="160.9" y="75.2">C3</text>
<text x="169.6" y="77.1">22uF</text>
<text x="169.9" y="75.2">C4</text>
<text x="178.6" y="77.1">22uF</text>
<text x="178.9" y="75.2">C5</text>
<text x="91.8" y="83.1">R8</text>
<text x="96.8" y="83.1">1M 12</text>
<text x="185.6" y="83.1">1M</text>
<text x="185.6" y="81.1">R7</text>
<text x="95" y="100.2">C6</text>
<text x="104.8" y="101.1">U2</text>
<text x="95" y="102.8">0.1uF</text>
<text x="104.8" y="104">TPS63021DSJR</text>
<text x="200" y="188.5">SME</text>
<text x="200.2" y="191.1">Santiago, Chile</text>
</g>
<g font-size="2.3" fill="#262626">
<text x="45.5" y="71.4">TPS63021_VIN</text>
<text x="199.1" y="71.4">TPS63021_OUT</text>
<text x="65.9" y="80.1">TPS63021_GND</text>
<text x="44.4" y="84.3">TPS63021_EN</text>
<text x="162.6" y="86.1">TPS63021_GND</text>
<text x="44.4" y="105.3">TPS63021_GND</text>
<text x="126.7" y="107.1">TPS63021_GND</text>
<text x="93.8" y="110">TPS63021_GND</text>
</g>
</svg>
